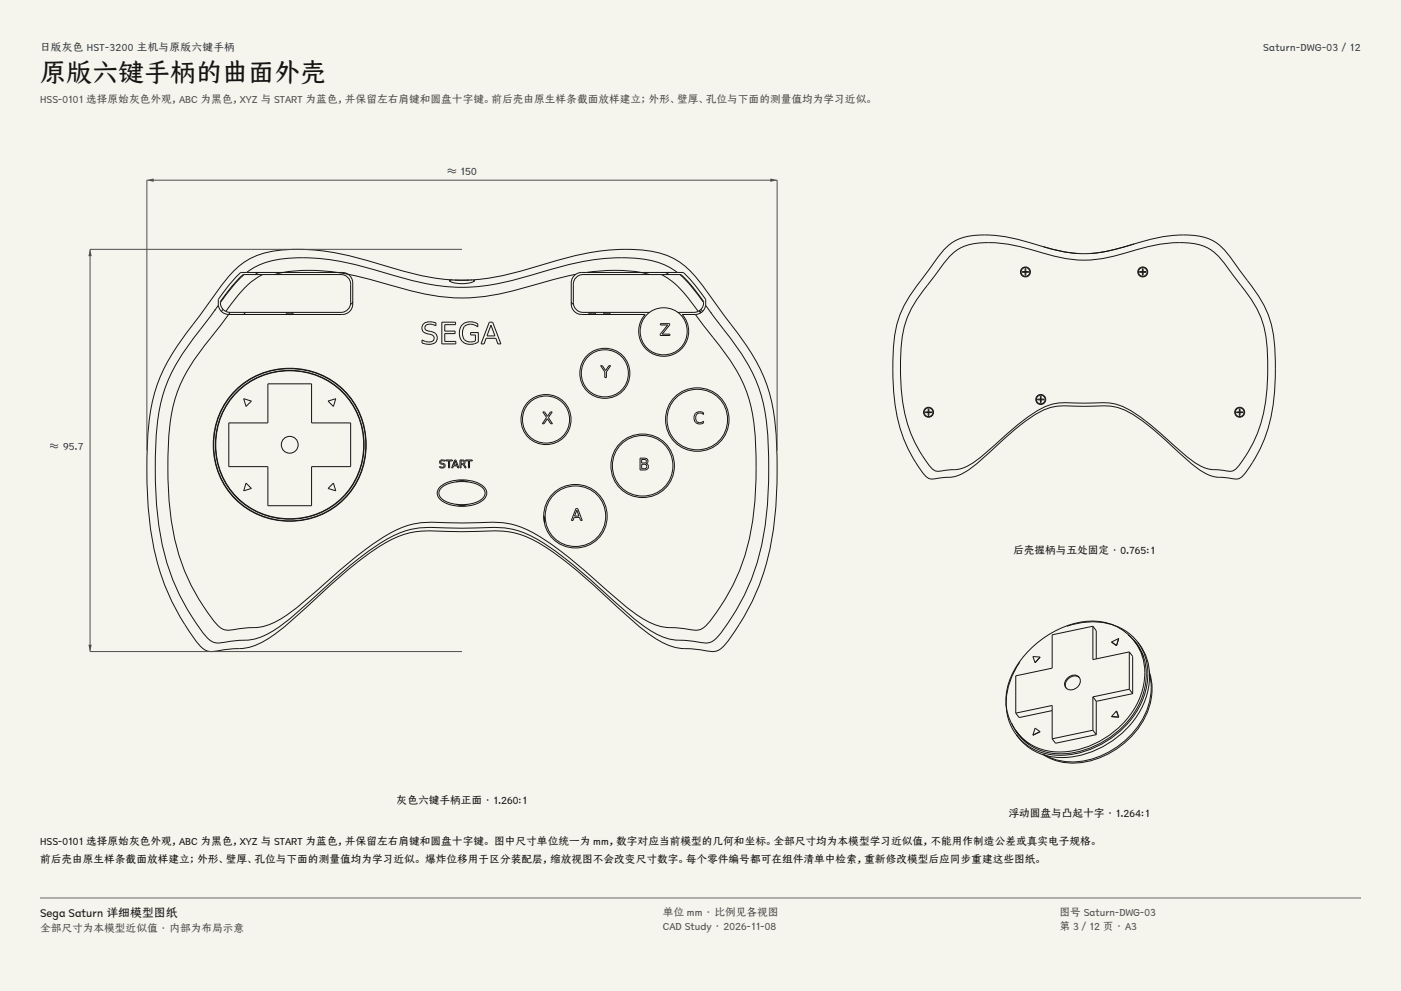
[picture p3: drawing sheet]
<svg xmlns="http://www.w3.org/2000/svg" width="420mm" height="297mm" viewBox="0 0 420 297" stroke-linecap="round" stroke-linejoin="round" font-family="sans-serif">
<g fill="#f5f4ed">
<path d="M0 0h420v297h-420z"/>
<path d="M12 12h396v275h-396z"/>
</g>
<g fill="none" stroke="#141413" stroke-width=".3">
<path d="M64.6 92.8l-.2 .2M65.5 91.5l-4.2 5.7a67 67 0 0 0-11.9 19.2 66.1 66.1 0 0 0-2.8 21.4 94.5 94.5 0 0 0 4.9 35 64.1 64.1 0 0 0 11.1 18.8 5 5 0 0 0 5.3 .8l3.9-.5a17.7 17.7 0 0 0 11.7-3.9 380.6 380.6 0 0 0 20.3-17.5 61.5 61.5 0 0 1 17.4-11.3 33.8 33.8 0 0 1 13.5-1l5.8 .1a53.5 53.5 0 0 1 13.9 .5 42.1 42.1 0 0 1 14.8 8.4l6 4.9 5.5 5a92.6 92.6 0 0 0 15.7 12.7 15.6 15.6 0 0 0 8.8 2.1l3.9 .5a5.5 5.5 0 0 0 7-2.6 68.2 68.2 0 0 0 14-38.4 122.6 122.6 0 0 0-1.1-29.5 49.3 49.3 0 0 0-10.5-21.2l-1.5-1.9M65.5 91.5a3.1 3.1 0 0 0 3 2.7M66.8 92.7l-.4 .6M68.5 94.2l-3.9 5.3a60.8 60.8 0 0 0-11.8 18.9 68.3 68.3 0 0 0-2.5 21.8 78.3 78.3 0 0 0 6 33.1 59.7 59.7 0 0 0 9.4 14.5 4.9 4.9 0 0 0 5.1 .8l3.7-.5a17.7 17.7 0 0 0 11.8-4l4.6-3.6 4.9-4.3a134.2 134.2 0 0 1 21.4-16.5 25.8 25.8 0 0 1 16-3.1l7.2 .1a52.6 52.6 0 0 1 13.3 .5 40.7 40.7 0 0 1 14.2 7.8l6 4.9 5.5 4.8a73.8 73.8 0 0 0 15.7 12 14.9 14.9 0 0 0 7.4 1.4l3.7 .5a5.3 5.3 0 0 0 6.7-2.5 63.5 63.5 0 0 0 13.5-37.9 94.6 94.6 0 0 0-1.7-28 53.8 53.8 0 0 0-11.6-19.9l-4.6-6.1M69 93.6l-.5 .6M73.2 82.3h-.3l-2.3 2.2-3.5 4.4a2.58 2.58 0 0 0 .6 4.4M73.2 82.3h5.5M73.2 82.3a46.9 46.9 0 0 0-7.1 8.4M73.6 93.6l-.6 .6M73.9 81.7h-1.7a46 46 0 0 0-6.8 8l.1 1.8M73.9 81.7a24 24 0 0 1 15-4.4 79 79 0 0 1 26.2 4.4 74.9 74.9 0 0 0 25.7 4.4 109 109 0 0 0 25.3-5.6 60.9 60.9 0 0 1 29.6-2.3l3.5 1.2 3.9 2.3"/>
<path d="M73.9 81.7h10.9M77.5 81.7l-1.1 .6M78.7 82.3a30.9 30.9 0 0 0-10.6 10.5l-.4 .5M78.7 82.3h23.5a2.9 2.9 0 0 1 2.9 2.9v5.5a2.9 2.9 0 0 1-2.9 2.9h-33.2l-1.3-.3M84.8 81.7l-2.5 .6M84.8 81.7a52.9 52.9 0 0 1 16.3 0M84.8 81.7h16.3M85.8 94.2v-.3h2.1v.3M101.1 81.7l3.3 .5M101.1 81.7h2.1l1.2 .5M104.4 82.2l11.3 2.9a76.7 76.7 0 0 0 24.9 4.2 95.4 95.4 0 0 0 22.6-4.8l9.4-2.3M104.4 82.2l.7 .7 .6 1.4 .1 6.8"/>
<path d="M105.1 91l.7 .1M105.8 91.1a3.1 3.1 0 0 1-3.2 3.1h-34.1M105.8 90.5l-.4 .6M127.1 96.9a4.2 4.2 0 0 1 3.6-.1v.8l-.7-.3a2.01 2.01 0 0 0-2.6 .6 1.06 1.06 0 0 0 1.2 1.3 2.11 2.11 0 0 1 2.3 2.9 3.5 3.5 0 0 1-4.1 .8l-.3-.1v-.9l1.3 .5a1.46 1.46 0 0 0 1.7 0 1.46 1.46 0 0 0 .5-1.6l-.5-.4a3.9 3.9 0 0 1-2.9-1.4l-.1-1.1zM132.5 96.6h4.1v.7h-3.3v1.9h3.1v.8h-3.1v2.3h3.3v.8h-4.1zM134.8 83.9a122.4 122.4 0 0 1-25.1-5.9 63.2 63.2 0 0 0-29.4-2.4 21.8 21.8 0 0 0-13.4 9.3l-6 8.3a114.4 114.4 0 0 0-11.6 17.1 55.4 55.4 0 0 0-5.2 24.8 110.5 110.5 0 0 0 3.9 36.3 68 68 0 0 0 12.3 22.5 4.6 4.6 0 0 0 5 1.2l4.8-.7a17.9 17.9 0 0 0 11.9-4.1 253.8 253.8 0 0 0 18.8-16.5 69.5 69.5 0 0 1 19.3-13.3 34.8 34.8 0 0 1 14.7-1.2h5.6a61.6 61.6 0 0 1 13.6 .4 36.4 36.4 0 0 1 13.7 7.1 383.3 383.3 0 0 1 22.6 19.9 31.8 31.8 0 0 0 12.1 7.3l9.3 1.1a4.9 4.9 0 0 0 5.8-2.1 71.7 71.7 0 0 0 15.1-41.4 129.8 129.8 0 0 0-1.1-30.3 51.8 51.8 0 0 0-10.8-22.1l-4.6-6a87.5 87.5 0 0 0-10.5-13.2 21.7 21.7 0 0 0-13-5.1 73.4 73.4 0 0 0-29.4 4.3 95.8 95.8 0 0 1-21 4.7M134.8 83.9a2.23 2.23 0 0 0 2.2 1l2 .1a4.9 4.9 0 0 0 3.3-1l-.1-.1M134.8 83.9h.1M134.8 83.9v.4M134.9 83.9l3.6 .1M134.9 83.9v.4M135 83.9h.4"/>
<path d="M135.6 83.9h.1M136.1 83.9h.1M136.3 83.9l2.2 .1M138.6 97.3a4 4 0 0 1 4.6-.2v.9l-.2-.2a2.78 2.78 0 0 0-4.1 .7 2.69 2.69 0 0 0 1.7 3.9h1l.9-.3v-1.7h-1.4v-.7h2.3v2.8l-.3 .1a3.5 3.5 0 0 1-4.5-.3 3.5 3.5 0 0 1-.3-4.6zM140.7 83.9l-2.2 .1M141 83.9h-.1M141.5 83.9h-.3M142.1 83.9l-3.6 .1M142.1 83.9v.4M142.2 83.9h-.1M142.2 83.9v.4M146.7 96.6h1l2.5 6.5h-1l-.5-1.7h-3l-.6 1.7h-.9z"/>
<path d="M147.2 97.4l1.2 3.3h-2.4zM171.2 91.1a3.1 3.1 0 0 0 3.2 3.1h19a7.5 7.5 0 0 0 .3 10.5 7.5 7.5 0 0 0 10.5 0 7.5 7.5 0 0 0 .3-10.5h3.9M171.2 90.5l.4 .6M171.9 91l-.7 .1M172.6 82.2l-.7 .7-.6 1.4-.1 6.8M175.9 81.7h-2l-1.3 .5M175.9 81.7a52.9 52.9 0 0 1 16.3 0M175.9 81.7h16.3M176.5 94.2v-.3h2.1v.3M181.2 93.6l-.3 .3h1.7l.5 .3M192.2 81.7l2.5 .6M192.2 81.7h10.9"/>
<path d="M198 97h2.8v.4l-2.3 2.7h2.3v.4h-2.9v-.3l2.3-2.8h-2.2zM198.3 82.3h-23.5a2.9 2.9 0 0 0-2.9 2.9v5.5a2.9 2.9 0 0 0 2.9 2.9h20M198.3 82.3a27.3 27.3 0 0 1 10 9.7l1 1.3M198.3 82.3h5.5M199.5 81.7l1.1 .6M203.1 81.7h.9a1.43 1.43 0 0 1 1.7 .8l2.3 2.5 2.6 3.3a2.54 2.54 0 0 1 1 2.9l-.1 .3M203.8 82.3h.3l2.4 2.3 3.5 4.4a2.56 2.56 0 0 1-.7 4.3M203.8 82.3a46.9 46.9 0 0 1 7.1 8.4M208.5 94.2h-.1M209.3 93.3l-1.3 .3h-4.8M209.6 93.2l.4 .6M209.7 93.1l.5 .6"/>
<path d="M210.2 92.7l.4 .6M211.5 91.5l5.5 7.3M211.5 91.5a3.1 3.1 0 0 1-3 2.7M213.1 93.6l.1 .2M215.3 96.6v.1M216.9 98.7h.1M69.9 117.6a23 23 0 0 1 34.6 1 23 23 0 0 1-5.5 34.1 23 23 0 0 1-33.1-9.9 23.5 23.5 0 0 1 4-25.2zM70.4 118.1a22.4 22.4 0 0 1 33.6 .9 22.4 22.4 0 0 1-5.3 33.2 22.4 22.4 0 0 1-32.2-9.7 22.9 22.9 0 0 1 3.9-24.4zM71.3 116.4a22.9 22.9 0 0 1 33.9 3.2 22.9 22.9 0 0 1-6.8 33.3 22.9 22.9 0 0 1-32.4-10.2 23.3 23.3 0 0 1 5.3-26.3zM71.7 116.9a22.2 22.2 0 0 1 33.3 3.5 22.2 22.2 0 0 1-7.9 32.6 22.2 22.2 0 0 1-31.2-12.2 22.6 22.6 0 0 1 5.8-23.9zM73.1 119.5l2.3 .7-1.6 1.6zM180.1 109.6h.5l1 1.5 .9-1.5h.6l-1.3 1.9v1.6h-.5v-1.6z"/>
<path d="M68.6 126.7h11.7v-11.7h13.1v11.7h11.7v13.1h-11.7v11.8h-13.1v-11.8h-11.7zM98.3 120.2l2.4-.7-.8 2.3zM132 138l1-.2 .3 .1v.4a.61 .61 0 0 0-.7-.3 .61 .61 0 0 0-.4 .7l.1 .1a.82 .82 0 0 1 1.1 .8 .82 .82 0 0 1-1.2 .6l-.4-.1v-.3a.66 .66 0 0 0 .8 .3 .66 .66 0 0 0 .4-.8l-.1-.1a.78 .78 0 0 1-.9-.3 .78 .78 0 0 1 0-.9zM133.6 137.9h2v.2h-.8v2.1h-.3v-2.1h-.9zM136.3 137.9h.4l.9 2.3h-.4l-.2-.6h-1.1l-.2 .6h-.3zM136.5 138.2l.4 1.2h-.9zM137.9 137.9h.7a.66 .66 0 0 1 .8 .4 .66 .66 0 0 1-.4 .8l.7 1.1h-.3l-.4-.8-.4-.2h-.4v1h-.3zM138.2 138.1h.4a.42 .42 0 0 1 .5 .4 .42 .42 0 0 1-.5 .5h-.4zM139.6 137.9h2v.2h-.8v2.1h-.4v-2.1h-.8zM162.7 123.4h.6l.8 1.4 .9-1.4h.5l-1.1 1.8 1.2 1.8h-.5l-1-1.5-1 1.5h-.5l1.2-1.9zM191.9 137.3h1.2a.86 .86 0 0 1 1.1 .5 .86 .86 0 0 1-.5 1.1 .99 .99 0 0 1 .7 1.2 .99 .99 0 0 1-1.2 .8h-1.3zM192.4 139.2h.7a.66 .66 0 0 1 .8 .6 .66 .66 0 0 1-.8 .7h-.7z"/>
<path d="M192.4 137.7h.7a.55 .55 0 0 1 .7 .5 .55 .55 0 0 1-.7 .6h-.7zM208.5 123.9a1.97 1.97 0 0 1 2.4-.2v.5a1.43 1.43 0 0 0-2-.1 1.43 1.43 0 0 0-.2 2 1.41 1.41 0 0 0 2.2 .1v.5a1.86 1.86 0 0 1-2.5-.3 1.86 1.86 0 0 1 .1-2.5zM73.8 144.8l1.6 1.6-2.3 .7zM98.3 146.4l1.6-1.6 .8 2.3zM131.8 146.1a11.1 11.1 0 0 1 13.3-.2 2.64 2.64 0 0 1-1 4.5 11.7 11.7 0 0 1-12.2-.8 2.41 2.41 0 0 1-.1-3.5zM132.3 146.2a11.2 11.2 0 0 1 12.4 0 2.41 2.41 0 0 1-1.3 4 11.6 11.6 0 0 1-11.1-.8 2.09 2.09 0 0 1 0-3.2zM136.8 144.4l1.7-.4 1.7 .4M136.8 151.1l1.7 .4 1.7-.4M163 154.9l.2 1.5M163 154.5l.3 1.1-.1 1.2M172.6 152.4h.6l1.3 3.6h-.5l-.3-.9h-1.6l-.3 .9h-.5zM172.9 152.9l.7 1.8h-1.3z"/>
<circle cx="198.9" cy="99.3" r="7.1"/>
<circle cx="181.3" cy="111.9" r="7.5"/>
<circle cx="181.3" cy="111.9" r="7.1"/>
<circle cx="86.8" cy="133.3" r="2.53"/>
<circle cx="163.7" cy="125.7" r="7.5"/>
<circle cx="163.7" cy="125.7" r="7.1"/>
<circle cx="192.6" cy="139.6" r="9.5"/>
<circle cx="192.6" cy="139.6" r="9.1"/>
<circle cx="209" cy="125.7" r="9.5"/>
<circle cx="209" cy="125.7" r="9.1"/>
<circle cx="172.5" cy="154.7" r="9.5"/>
<circle cx="172.5" cy="154.7" r="9.1"/>
</g>
<path d="M44 135v-81h189v81" fill="none" stroke="#504e49" stroke-width=".3"/>
<g fill="#504e49">
<path d="M44 54l2.1-.5v1z"/>
<path d="M230.9 53.5l2.1 .5-2.1 .5z"/>
</g>
<path d="M138.5 74.7h-111.5v120.6h111.5" fill="none" stroke="#504e49" stroke-width=".3"/>
<g fill="#504e49">
<path d="M27 74.7l.5 2.1h-1z"/>
<path d="M26.5 193.2h1l-.5 2.1z"/>
</g>
<g fill="none" stroke="#141413" stroke-width=".3">
<path d="M283.9 73.9a14.9 14.9 0 0 1 11.3-3.5 59.9 59.9 0 0 1 17.7 3.6 36.6 36.6 0 0 0 24.2 0 56.5 56.5 0 0 1 19.7-3.5 13.8 13.8 0 0 1 12 6.5l2.8 3.9a62.3 62.3 0 0 1 8.4 12.9 42.3 42.3 0 0 1 2.3 16.7 51.4 51.4 0 0 1-5.3 25.5l-3.3 5.3a3.5 3.5 0 0 1-4.1 2.2l-1.7-.3a13.6 13.6 0 0 1-10.7-4.2l-3.9-3.5a80.6 80.6 0 0 0-15.3-12.2 17.1 17.1 0 0 0-10.2-1.6l-2.8 .1a35.6 35.6 0 0 0-10.6 .5 48.2 48.2 0 0 0-14.9 10.6 57.8 57.8 0 0 1-11.6 9.3 23.5 23.5 0 0 1-6.7 1.1l-.8 .2a2.94 2.94 0 0 1-3.4-1.3 44.6 44.6 0 0 1-9.2-27.3 57.7 57.7 0 0 1 1.7-19.8 42.4 42.4 0 0 1 7.8-12.6l3.9-5.5zM284.7 76.9a12.9 12.9 0 0 1 9.7-4.1 52 52 0 0 1 18.9 3.2 36.9 36.9 0 0 0 24.9-.4 42.7 42.7 0 0 1 20.6-2.4 13 13 0 0 1 8.2 5.7l1.8 2.3a85.8 85.8 0 0 1 8.6 12.6 37 37 0 0 1 2.6 16.5 46.2 46.2 0 0 1-5.8 25l-2.5 3.8a3.5 3.5 0 0 1-4.6 1.9l-.9-.1a13.2 13.2 0 0 1-10.3-3.9l-3.7-3.3a75 75 0 0 0-15.1-11.6 17.1 17.1 0 0 0-9.2-1.3h-2.9a35.8 35.8 0 0 0-9.7 .4 34.6 34.6 0 0 0-11.8 7.5l-2.9 2.5a55.3 55.3 0 0 1-11.2 8.8 23.1 23.1 0 0 1-6.5 1 3.5 3.5 0 0 1-4.6-1.9 41.3 41.3 0 0 1-8.2-24.5 50.6 50.6 0 0 1 1.9-19.5 43.4 43.4 0 0 1 7.2-11.1zM312.9 74l5.8 1.4 4.1 .6M323 76h.1M327 76h-.1M340 73.1l-3.4 1a45.3 45.3 0 0 1-9.4 1.9M306.4 81.4h2v.2h-2zM307.3 80.5h.2v2h-.2zM341.6 81.4h2v.2h-2zM342.5 80.5h.2v2h-.2zM311 119.6h2v.2h-2zM311.9 118.8h.2v1.9h-.2z"/>
<path d="M277.4 123.4h1.9v.3h-1.9zM278.3 122.6h.2v1.9h-.2zM370.7 123.4h1.9v.3h-1.9zM371.5 122.6h.2v1.9h-.2zM305.7 198.5a19.6 19.6 0 0 0-2.6 19.2l1.5 2.5M309.6 196.8l2.2 .1-1.5 1.7zM311.8 196.9h.1M319.9 187.7a19.6 19.6 0 0 1 19.2 2.7l2 2.1M327.6 187.7l1 1.3v8.5M327.6 187.7l-12.2 2.6v9.9l-10.9 2.3v11.2M327.6 187.7v10l10.9-2.3M333.2 192.4h.1"/>
<path d="M333.2 192.4l1.5 1.1M334.7 193.5h.1M335.4 191.4h.1M335.4 191.4l-.7 2.1M335.4 191.4l-2.2 1M338.2 190.3a14.5 14.5 0 0 1 5.4 11.6 24.1 24.1 0 0 1-13.1 20.5 23.1 23.1 0 0 1-18.8 2.4 14.7 14.7 0 0 1-8.4-8M338.5 195.4l1.1 1.3v11.2M338.5 195.4v11.2M339.9 192l1 1.1M340.3 192.4a16.4 16.4 0 0 1 1.7 16 26.9 26.9 0 0 1-26.6 16.8 15.1 15.1 0 0 1-10.6-5.9M340.3 192.4a16.5 16.5 0 0 0-18.7-5.4 29.2 29.2 0 0 0-19.2 17.7 15.6 15.6 0 0 0 2.4 14.6M340.3 192.4a14.9 14.9 0 0 1 2.6 4.6"/>
<path d="M341.1 192.5a16.8 16.8 0 0 1 1.8 16.4 27.7 27.7 0 0 1-27.4 17.3 15.6 15.6 0 0 1-10.9-6M341.1 192.5a16.8 16.8 0 0 1 2.3 17.1 27.7 27.7 0 0 1-27.4 17.3 15.7 15.7 0 0 1-11.4-6.7M304.5 218.9l.8 1.3M304.5 213.7l10.9-2.3v10M304.8 219.3a14.9 14.9 0 0 0 3.8 3.8M311.8 219.3h.1M311.8 219.3l-1.5-1.1-.7 2.1M311.8 219.3l-2.2 1M315.4 213l-9.9 2.1-1-1.4M319.8 203.5a2.39 2.39 0 0 1 3.9-.2 2.63 2.63 0 0 1-1.1 2.9 2.63 2.63 0 0 1-3.1-.1 2.01 2.01 0 0 1 .3-2.6zM323.6 203.2a2.65 2.65 0 0 0-3.1 0 2.65 2.65 0 0 0-.9 3M327.6 218.9l1 1.3"/>
<path d="M327.6 218.9l-12.2 2.5M327.6 208.9v10M327.6 208.9l1 1.3M328.6 210.2v10M333.2 214.8h.1M333.2 214.8l2.2 .1M334.7 213.1h.1M334.7 213.1l-1.5 1.7M334.7 213.1l.7 1.8M335.4 214.9h.1M338.5 206.6l1.1 1.3M338.5 206.6l-10.9 2.3"/>
<path d="M339.6 207.9l-11 2.3M344.6 201.6a17.7 17.7 0 0 1-2.9 16.1 25.1 25.1 0 0 1-22.2 10.9 15.6 15.6 0 0 1-7-2.6M344.6 202.1a18.1 18.1 0 0 1-3.3 15.4 25.3 25.3 0 0 1-20.9 10.8 16.2 16.2 0 0 1-7.4-2.1M309.6 220.3h.1M328.6 220.2l-12.2 2.6-1-1.4"/>
<circle cx="307.4" cy="81.5" r="1.5"/>
<circle cx="307.4" cy="81.5" r="1.3"/>
<circle cx="342.6" cy="81.5" r="1.5"/>
<circle cx="342.6" cy="81.5" r="1.3"/>
<circle cx="312" cy="119.7" r="1.5"/>
<circle cx="312" cy="119.7" r="1.3"/>
<circle cx="278.4" cy="123.6" r="1.5"/>
<circle cx="278.4" cy="123.6" r="1.3"/>
<circle cx="371.6" cy="123.6" r="1.5"/>
<circle cx="371.6" cy="123.6" r="1.3"/>
</g>
<path d="M12 269.3h396zM12 269h396v.3h-396z" fill-rule="evenodd" fill="#504e49"/>
<text font-size="7.8" fill="#141413" x="12" y="24.7">原版六键手柄的曲面外壳</text>
<text font-size="3.5" fill="#141413" x="12" y="274.9">Sega Saturn 详细模型图纸</text>
<g font-size="3.2" fill="#1b365d">
<text x="12" y="15.3">日版灰色 HST-3200 主机与原版六键手柄</text>
<text x="378.7" y="15.3">Saturn-DWG-03 / 12</text>
<text x="134.1" y="52.4">≈ 150</text>
<text x="14.9" y="135">≈ 95.7</text>
</g>
<g font-size="3.2" fill="#504e49">
<text x="12" y="30.9">HSS-0101 选择原始灰色外观，ABC 为黑色，XYZ 与 START 为蓝色，并保留左右肩键和圆盘十字键。前后壳由原生样条截面放样建立；外形、壁厚、孔位与下面的测量值均为学习近似。</text>
<text x="198.7" y="274.5">单位 mm · 比例见各视图</text>
<text x="317.6" y="274.5">图号 Saturn-DWG-03</text>
<text x="12" y="279.3">全部尺寸为本模型近似值 · 内部为布局示意</text>
<text x="198.7" y="278.8">CAD Study · 2026-11-08</text>
<text x="317.6" y="278.8">第 3 / 12 页 · A3</text>
</g>
<g font-size="3.2" fill="#141413">
<text x="303.7" y="166">后壳握柄与五处固定 · 0.765:1</text>
<text x="118.9" y="241">灰色六键手柄正面 · 1.260:1</text>
<text x="302.3" y="245">浮动圆盘与凸起十字 · 1.264:1</text>
<text x="12" y="253.3">HSS-0101 选择原始灰色外观，ABC 为黑色，XYZ 与 START 为蓝色，并保留左右肩键和圆盘十字键。 图中尺寸单位统一为 mm，数字对应当前模型的几何和坐标。全部尺寸均为本模型学习近似值，不能用作制造公差或真实电子规格。</text>
<text x="12" y="258.6">前后壳由原生样条截面放样建立；外形、壁厚、孔位与下面的测量值均为学习近似。 爆炸位移用于区分装配层，缩放视图不会改变尺寸数字。每个零件编号都可在组件清单中检索，重新修改模型后应同步重建这些图纸。</text>
</g>
</svg>
